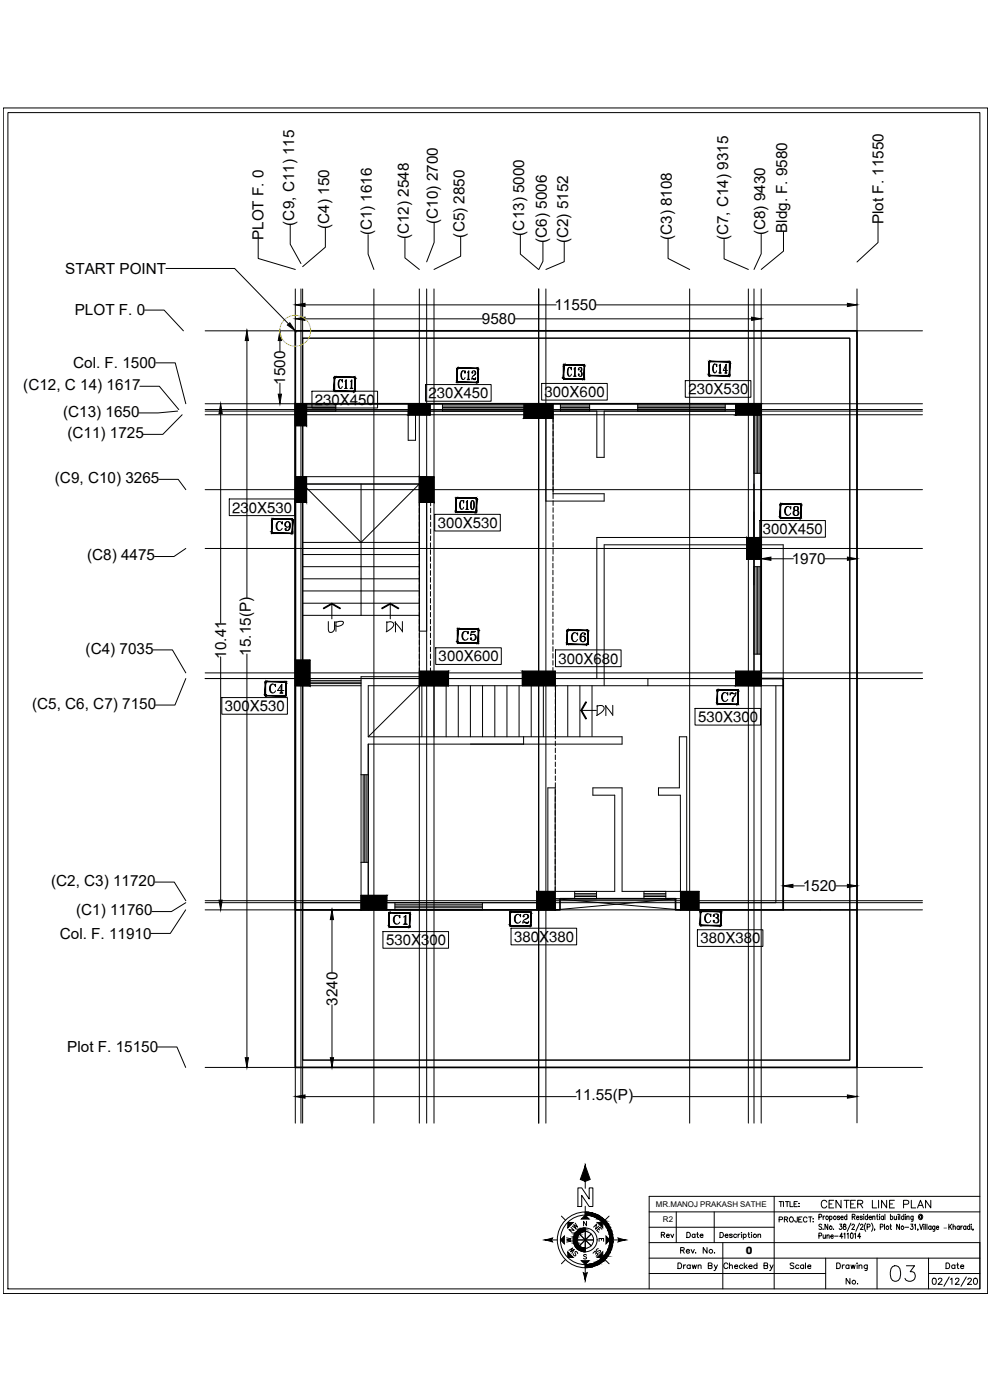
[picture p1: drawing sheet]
<svg xmlns="http://www.w3.org/2000/svg" width="297mm" height="420mm" viewBox="0 0 297 420" stroke-linecap="round" stroke-linejoin="round" font-family="sans-serif">
<!-- layer: SEC_COLFIL -->
<g fill="#000" stroke="#000" stroke-width=".3">
<path d="M88.6 121.2h3.4v6.6zM88.6 121.2v6.6h3.4z"/>
<path d="M122.5 124.6l6.6-3.4v3.4zM122.5 121.2v3.4l6.6-3.4z"/>
<path d="M157.2 125.6l8.7-4.4v4.4zM157.2 121.2v4.4l8.7-4.4z"/>
<path d="M220.7 124.6l7.7-3.4v3.4zM220.7 121.2v3.4l7.7-3.4z"/>
<path d="M88.6 143.1h3.4v7.7zM88.6 143.1v7.7h3.4z"/>
<path d="M125.8 143.1h4.4v7.7zM125.8 143.1v7.7h4.4z"/>
<path d="M224 161.3h4.4v6.6zM224 161.3v6.6h4.4z"/>
<path d="M88.6 198.1h4.4v7.7zM88.6 198.1v7.7h4.4z"/>
<path d="M125.8 201.4h8.8l-8.8 4.4zM125.8 205.8h8.8v-4.4z"/>
<path d="M156.7 201.4l9.9 4.4h-9.9zM156.7 201.4l9.9 4.4v-4.4z"/>
<path d="M220.7 205.8l7.7-4.4v4.4zM220.7 201.4v4.4l7.7-4.4z"/>
<path d="M108.3 268.7h7.8l-7.8 4.4zM108.3 273.1h7.7l.1-4.4z"/>
<path d="M161 267.5l5.6 5.6h-5.6zM161 267.5l5.6 5.6v-5.6z"/>
<path d="M204.2 267.5l5.5 5.6h-5.5zM204.2 267.5l5.5 5.6v-5.6z"/>
</g>
<!-- layer: SEC_COLUMN -->
<g fill="none" stroke="#000" stroke-width=".3">
<path d="M88.6 121.2l3.4 6.6M92 121.2l-3.4 6.6h3.4v-6.6h-3.4v6.6M122.5 121.2h6.6v3.4h-6.6v-3.4l6.6 3.4M129.1 121.2l-6.6 3.4M157.2 121.2h8.7v4.4h-8.7v-4.4l8.7 4.4M165.9 121.2l-8.7 4.4M220.7 121.2h7.7v3.4h-7.7v-3.4l7.7 3.4M228.4 121.2l-7.7 3.4M88.6 143.1l3.4 7.7M92 143.1l-3.4 7.7h3.4v-7.7h-3.4v7.7M125.8 143.1l4.4 7.7M130.2 143.1l-4.4 7.7h4.4v-7.7h-4.4v7.7"/>
<path d="M224 161.3l4.4 6.6M228.4 161.3l-4.4 6.6h4.4v-6.6h-4.4v6.6M88.6 198.1l4.4 7.7M93 198.1l-4.4 7.7h4.4v-7.7h-4.4v7.7M125.8 201.4l8.8 4.4v-4.4h-8.8v4.4h8.8M134.6 201.4l-8.8 4.4M156.7 201.4l9.9 4.4M166.6 201.4v4.4h-9.9v-4.4h9.9l-9.9 4.4M220.7 201.4h7.7v4.4h-7.7v-4.4l7.7 4.4M228.4 201.4l-7.7 4.4M108.3 268.7l7.7 4.4 .1-4.4h-7.8v4.4h7.7M116.1 268.7l-7.8 4.4"/>
<path d="M161 267.5l5.6 5.6M166.6 267.5v5.6h-5.6v-5.6h5.6l-5.6 5.6M204.2 267.5l5.5 5.6M209.7 267.5v5.6h-5.5v-5.6h5.5l-5.5 5.6"/>
</g>
<!-- layer: DCR_DIMENSION -->
<path d="M90.8 101.5h164.2v216.6h-164.2z" fill="none" stroke="#000" stroke-width=".3"/>
<!-- layer: DCR_COMPOUNDWALL -->
<path d="M90.8 101.5h164.2v216.6h-164.2z" fill="none" stroke="#000" stroke-width=".3"/>
<!-- layer: DCR_TABLE -->
<path d="M235 273.1h.1M235 273.1h22.1M257.1 273.1h.1" fill="none" stroke="#000" stroke-width=".3"/>
<!-- layer: DCR_PWORK -->
<path d="M88.6 121.2h139.8v82.4h6.6v69.5h-32.3v-3.4h-34.7v3.4h-79.4z" fill="none" stroke="#000" stroke-width=".51"/>
<!-- layer: SEC_col text -->
<g fill="none" stroke="#000" stroke-width=".3">
<path d="M77.5 71.7v5.9l11.1 3.3M87.1 67.5v5.8l3.2 5.8M97.6 68.3v5.9l-6.8 5.8M110.4 70.4v5.9l1.8 4.6M121.5 71.6v5.8l4.3 3.5M130.3 66.9v5.8l-2.3 5.9M138.2 71v5.9l-8 4M156.1 70.4v5.9l5.5 4.6M162.9 72.6v5.8l-1.2 2.5M169.3 72.7v5.8l-5.5 2.4M200.4 71.7v5.9l6.5 3.3M217.3 71.9v5.8l7.2 3.2"/>
<path d="M228.4 70.3v5.9l-2.2 4.7M235.1 69.6v5.8l-6.7 5.5M263.4 66.9v5.9l-6.3 5.8M43.4 93.1h5.8l5.8 6.2M49.8 80.6h20.6l16.2 16.6M61.6 99.3h215.2M74.1 99.3h.1M84 99.3h.1M88.6 91.5h.1M88.6 86.7v250.4M88.6 95.7h.1M90.3 86.7v250.4"/>
<path d="M90.8 86.7v250.4M91.5 95.7h53.3M91.5 91.5h75.4M112.2 86.7v250.4M125.8 86.7v250.4M128 86.7v250.4M130.2 86.7v250.4M154.6 95.7h70.9M161.6 86.7v250.4M161.7 86.7v250.4M163.8 86.7v250.4M178.9 91.5h75.4"/>
<path d="M206.9 86.7v250.4M224.5 86.7v250.4M226.2 86.7v250.4M228.4 95.7h.1M228.4 86.7v250.4M257.1 91.5h.1M257.1 86.7v250.3M42 115.9h5.8l5.8 7M46.7 108.9h5.9l3.2 12.3M74.1 102.2v77.1M84 102.2v3.3M84 115v3.3"/>
<path d="M214.1 109.6l-.2 .7 .2 1.2M214.4 109.2l-.4 1.1 .1 1.1 .3 .5M215 109.7l.1-.4v.7l-.4-.7a1.15 1.15 0 0 0-.9 1.6l.2 .6 .4 .4 .4-.1 .2-.5M215.6 111.9h.9M215.8 109.8l.4-.5-.1 2.6M216 109.5v2.4M216 111.8l-.2 .1M216 111.7l-.1 .2M216.1 109.5l-.1 2.3M216.1 111.7l.1 .2M216.1 111.8l.2 .1M217.5 111.9h.6"/>
<path d="M217.7 109.7v2.2M217.7 111.7l-.1 .2M217.8 109.5v2.3l-.2 .1M217.8 111.7l.1 .2M217.8 111.8l.2 .1M218.3 111.2h-1.3l.9-1.9-.1 2.6M53.3 123.4l-5.8 .5h-5.9M54.7 124.5l-5.8 5.9h-5.9M61.6 121.2h215.2M61.6 124.5h215.2M61.6 122.9h215.2M61.6 123.4h215.2"/>
<path d="M66.2 124.1v62.9M84 121.2h.1M47.7 143.9h5.8l2.3 3.1M61.6 147h215.2M55.8 164.6l-3.6 2.4h-5.8M61.6 164.6h215.2M228.4 167.7h.1M231.3 167.7h6.7M247.5 167.7h6.8M257.1 167.7h.1M45.9 195h5.8l4.1 6.9M66.2 197.1v73"/>
<path d="M74.1 196.3v121.1M55.8 203.6l-3.3 8h-5.8M61.6 201.9h215.2M61.6 203.6h215.2M46.5 264.7h5.8l3.5 5.6M55.7 273.1l-4.6 7h-5.8M55.8 270.9l-4.4 2.7h-5.8M61.6 273.1h215.2M61.6 270.3h215.2M61.6 270.9h215.2M99.6 273.1h.1M99.6 276v15.8"/>
<path d="M235 265.9h.1M237.9 265.9h3.4M250.8 265.9h3.5M257.1 265.9h.1M47.2 314.2h5.9l2.6 6.2M99.6 301.6v15.8M61.6 320.4h215.2M74.1 320.4h.1M88.6 329.1h.1M91.5 329.1h81.4M99.6 320.4h.1M189.8 329.1h64.5"/>
<path d="M257.1 329.1h.1"/>
</g>
<g fill="#000" stroke="#000" stroke-width=".3">
<path d="M86.2 97.6l.8-.7 1.6 2.4zM88.6 95.7l2.9-.5v1zM88.6 91.5l2.9-.5v1zM225.5 95.2l2.9 .5-2.9 .5zM254.3 91l2.8 .5-2.8 .5zM74.1 99.3l.4 2.9h-.9zM83.5 118.3h1l-.5 2.9zM84 99.3l.5 2.9h-1zM66.2 121.2l.5 2.9h-1zM228.4 167.7l2.9-.5v1zM254.3 167.2l2.8 .5-2.8 .5zM65.7 270.1h1l-.5 3z"/>
<path d="M99.6 273.1l.5 2.9h-1zM235 265.9l2.9-.5v1zM254.3 265.4l2.8 .5-2.8 .5zM73.6 317.4h.9l-.4 3zM99.1 317.4h1l-.5 3zM88.6 329.1l2.9-.5v1zM254.3 328.6l2.8 .5-2.8 .5z"/>
<path d="M212.7 108.6l-.1 .3h.2zM212.7 108.6l.1 .3zM212.7 108.6l.2 .2v-.3zM212.9 108.5v.3zM212.9 108.5v.1l.2-.2zM213.1 108.4l-.2 .2z"/>
<path d="M212.6 108.9h.2l-.2 3.5zM212.8 108.9l-.2 3.5h.2z"/>
<path d="M212.9 112.8h.2v-.1zM212.9 112.6l.2 .1-.2 .1zM212.7 112.6l.2 .2v-.2zM212.7 112.6h.2zM212.6 112.4l.1 .2 .2-.1zM212.6 112.4l.3 .1z"/>
<path d="M213.1 112.7l5.4 .1h-5.4zM213.1 112.7l5.4 .1v-.1z"/>
<path d="M218.5 108.4v.2l.3-.1zM218.5 108.6l.3-.1zM218.8 108.5l-.1 .1h.2zM218.7 108.6h.2zM218.8 108.8l.2 .1-.1-.3zM218.8 108.8l.2 .1z"/>
<path d="M213.1 108.4h5.4v.2zM213.1 108.4v.2h5.4z"/>
<path d="M218.8 112.4l.1 .2 .1-.2zM218.8 112.4l.1 .2zM218.8 112.5v.3l.1-.2zM218.8 112.5v.3zM218.7 112.6l-.2 .2h.3zM218.5 112.7l.2-.1-.2 .2z"/>
<path d="M219 108.9v3.5h-.2zM218.8 108.9v3.5l.2-3.5z"/>
</g>
<!-- layer: SEC_FOOTING -->
<path d="M226.2 153.6v21.9" fill="none" stroke="#000" stroke-width=".3"/>
<!-- layer: SEC_ARCH -->
<g fill="none" stroke="#000" stroke-width=".3">
<path d="M88.6 121.2v151.9h78M90.8 121.2v21.9h37.2v46.3h-2.2v-44.1M90.8 123.4h31.7v8.7h2.2v-8.7h39.1v27h17.5v-2.2h-15.4v-24.8h13.2v13.9h2.2v-13.9h44.9v37.9h-47.1v42.3h-53.3M92 123.4v-2.2h136.4v84.6M92 122.3h8.8M92 121.8h8.8M92 122.7h8.8M100.8 121.2v2.2M132.8 122.3h26.2M132.8 121.8h26.2M132.8 122.7h26.2M132.8 121.2v2.2"/>
<path d="M159 121.2v2.2M168.1 122.3h8.8M168.1 121.8h8.8M168.1 122.7h8.8M168.1 121.2v2.2M176.9 121.2v2.2M191.3 122.3h26.3M191.3 121.8h26.3M191.3 122.7h26.3M191.3 121.2v2.2M217.6 121.2v2.2M226.2 124.6h2.2"/>
<path d="M226.9 124.6v17.4M227.3 124.6v17.4M227.8 124.6v17.4M90.8 145.3v127.8M90.8 145.3h35M90.8 145.3l17.5 17.5 17.5-17.5M108.3 145.3v39.4M226.2 142h2.2M90.8 162.8h35M90.8 166.4h35M90.8 170.1h35M90.8 173.7h35"/>
<path d="M90.8 177.3h35M226.2 170.1h2.2M226.9 170.1v26.2M227.3 170.1v26.2M227.8 170.1v26.2M228.4 163.5h6.6v109.6h-29v-52h-2.2v15.3h-6.2v2.2h6.5l.1 34.5M90.8 181h35M90.8 184.7h35M97 182.5l2.6-1.5 2.6 1.5-.2 .2-2.4-1.4-2.5 1.4zM99.6 181.3v4.4M114.5 182.5l2.6-1.5 2.6 1.5-.2 .2-2.4-1.4-2.5 1.4zM117.1 181.3v4.4"/>
<path d="M226.2 196.3h2.2M88.6 205.8h19.7M90.8 203.6h17.5M90.8 204.7h17.5M90.8 204.3h17.5M90.8 205.2h17.5M125.8 203.1h-17.5v70M125.8 205.9l-15.3 15.2M126.6 205.8v15.3M130.2 205.8v15.3M133.9 205.8v15.3M137.5 205.8v15.3"/>
<path d="M141.1 205.8v15.3M144.8 205.8v15.3M148.5 205.8v15.3M152.1 205.8v15.3M155.7 205.8v15.3M159.4 205.8v15.3M163 205.8v15.3M166.7 205.8v15.2M170.3 205.8v15.2M174 205.8v15.3M174.5 213.2h4.4M175.7 210.6l.3 .1-1.5 2.5 1.5 2.5-.3 .1-1.5-2.6z"/>
<path d="M177.6 205.8v15.2M226.2 203.6v-40.1h-44.9v42.3M232.8 205.8v65.1h-26.8M235 203.6h-40.6v2.2M235 205.8h-124.5v15.3M108.3 232.5h2.2M109 232.5v26.3M109.4 232.5v26.3M109.9 232.5v26.3M110.5 221.1h76.1v2.2h-76.1v49.8M157.1 221.1v2.2M108.3 258.8h2.2"/>
<path d="M90.8 270.9h17.5M118.5 270.9v2.2M118.5 272h26.2M118.5 271.5h26.2M118.5 272.4h26.2M144.7 270.9v2.2M166.6 269.7h39.7M166.6 269.7v3.4M166.6 269.7l37.6 3.4M172.4 268.6h6.6M172.4 268.2h6.6M172.4 269h6.6"/>
<path d="M172.4 267.5v2.2M179 267.5v2.2M193.2 267.5v2.2M193.2 268.6h6.6M193.2 268.2h6.6M193.2 269h6.6M199.8 267.5v2.2M203 269.7l-36.4 3.4M204.2 267.5h-17.6v-31.1h-8.7v2.2h6.5v28.9h-17.8v-31.1h-2.2v34.5h-53.9"/>
</g>
<!-- layer: SEC_BEAM -->
<g fill="none" stroke="#000" stroke-width=".3">
<path d="M165.9 125.6v1.1M165.9 127.4v1.3M165.9 129.5v1.3M165.9 131.5v1.4M165.9 133.6v1.4M165.9 135.7v1.4M165.9 137.8v1.4M165.9 139.9v1.4M125.8 150.8v1M125.8 152.5v1.4M125.8 154.6v1.4M125.8 156.6v1.4"/>
<path d="M125.8 158.8v1.4M129.2 150.8v1M129.2 152.5v1.4M129.2 154.6v1.4M129.2 156.7v1.3M129.2 158.8v1.4M165.9 142v1.4M165.9 144v1.4M165.9 146.1v1.4M165.9 148.2v1.4M165.9 150.3v1.4M165.9 152.4v1.4"/>
<path d="M165.9 154.5v1.3M165.9 156.6v1.4M165.9 158.6v1.4M125.8 160.8v1.4M125.8 162.9v1.4M125.8 165v1.4M125.8 167.1v1.4M125.8 169.2v1.4M125.8 171.3v1.3M125.8 173.3v1.4M125.8 175.4v1.4M125.8 177.5v1.4"/>
<path d="M125.8 179.6v1.4M129.2 162.9v1.4M129.2 165v1.4M129.2 167.1v1.4M129.2 169.2v1.4M129.2 171.3v1.3M129.2 173.3v1.4M129.2 175.4v1.4M129.2 177.5v1.4M129.2 179.6v1.4M129.2 160.8v1.4M165.9 167v1.4"/>
<path d="M165.9 169.1v1.3M165.9 171.1v1.4M165.9 173.2v1.4M165.9 175.3v1.4M165.9 177.4v1.4M165.9 179.5v1.4M165.9 160.7v1.4M165.9 162.8v1.4M165.9 164.9v1.4M125.8 181.7v1.4M125.8 183.8v1.3M125.8 185.9v1.4"/>
<path d="M125.8 187.9v1.4M125.8 190v1.4M125.8 192.1v1.4M125.8 194.2v1.4M125.8 196.3v1.4M125.8 198.3v1.4M129.2 181.7v1.4M129.2 183.8v1.3M129.2 185.9v1.4M129.2 187.9v1.4M129.2 190v1.4M129.2 192.1v1.4"/>
<path d="M129.2 194.2v1.4M129.2 196.3v1.4M129.2 198.3v1.4M165.9 181.6v1.4M165.9 183.7v1.4M165.9 185.7v1.4M165.9 187.8v1.4M165.9 189.9v1.4M165.9 192v1.4M165.9 194.1v1.4M165.9 196.1v1.4M165.9 198.3v1.3"/>
<path d="M125.8 200.5v.9M129.2 200.5v.9M165.9 200.3v1.1M166.6 205.8v1.4M166.6 207.8v1.4M166.6 209.9v1.4M166.6 212v1.4M166.6 214.1v1.4M166.6 216.2v1.4M166.6 218.2v1.4M166.6 220.4v1.3M166.6 222.4v1.4"/>
<path d="M166.6 224.5v1.4M166.6 226.6v1.4M166.6 228.7v1.4M166.6 230.8v1.4M166.6 232.8v1.4M166.6 234.9v1.4M166.6 237v1.4M166.6 239.1v1.4M166.6 241.2v1.4M166.6 243.3v1.4M166.6 245.3v1.4M166.6 247.5v1.3"/>
<path d="M166.6 249.5v1.4M166.6 251.6v1.4M166.6 253.7v1.4M166.6 255.8v1.3M166.6 257.9v1.4M166.6 259.9v1.4M166.6 262v1.4M166.6 264.1v1.4M166.6 266.2v1.3"/>
</g>
<!-- layer: SEC_SchText -->
<g fill="none" stroke="#000" stroke-width=".3">
<path d="M93.6 117.4h19.7v5h-19.7zM127.7 115.4h19.7v5h-19.7zM162.5 115.1h19.7v5h-19.7zM205.6 114.2h19.7v5h-19.7zM68.8 149.7h19.7v5h-19.7zM130.4 154.4h19.7v5h-19.7zM228 156.2h19.7v5h-19.7zM130.7 194.4h19.7v5h-19.7zM166.7 195h19.7v5.1h-19.7zM66.5 209.4h19.7v4.9h-19.7zM208.5 212.6h19.7v5h-19.7zM114.9 279.6h19.7v5h-19.7z"/>
<path d="M153.3 278.6h19.7v5h-19.7zM209.3 279h19.6v5h-19.6z"/>
</g>
<!-- layer: TEXT -->
<g fill="#000" stroke="#000" stroke-width=".3">
<path d="M175.6 363.8h1.1zM174.4 378.3h2.4l-1.2 1.2zM175.6 380.2h2.2l-1.1 .2z"/>
<path d="M175.6 349.8v4.8l1.5-.6zM175.6 349.8v4.8l-1.5-.6z"/>
<path d="M163.7 372.1l2.1 .6-.3-.6zM163.7 372.1l2.1-.6-.3 .6z"/>
<path d="M175.6 363.8l2.2 .3zM175.6 363.8l2.2 .3h-2.2z"/>
<path d="M175.6 364.1l3.3 .4-1.1-.4zM175.6 364.1l3.3 .4h-3.3z"/>
<path d="M175.6 364.5l3.7 .2-.4-.2zM175.6 364.5l3.7 .2h-3.7z"/>
<path d="M175.6 379.8l2.2 .4 1.1-.4zM175.6 379.8l2.2 .4h-2.2z"/>
<path d="M182.5 374.9l.5 .9 .5-.9zM182.5 374.9l.5 .9h-1z"/>
<path d="M182.8 370.5l1.1 1-.1-1zM182.8 370.5l1.1 1h-.9z"/>
<path d="M183 371.5l.9 .1zM183 371.5l.9 .1z"/>
<path d="M183 371.6l.9 1.1v-1.1zM183 371.6l.9 1.1h-.9zM183 372.7h.9zM183 372.7h.9z"/>
<path d="M183 372.7l.8 1.1 .1-1.1zM183 372.7l.8 1.1h-1z"/>
<path d="M185.7 372.1h1.8l-2.1 .6zM185.4 371.5l.3 .6h1.8z"/>
<path d="M175.6 380.2v.2h1.1zM175.6 380.4h1.1z"/>
<path d="M175.6 382.2v1.8l.6-2.1zM175 381.9l.6 .3v1.8z"/>
</g>
<g fill="none" stroke="#000" stroke-width=".3">
<path d="M173.4 356.5h1.1l2.3 3.3v-3.3h1.1v5.6h-1.1l-2.3-3.4v3.4h-1.1zM175.6 354.6v2M165.5 372.1h1.7M173.1 372.1h5M173.8 370.3l3.6 3.6M175.6 362v2.7M175.6 369.6v5M175.6 379.5v2.7M177.4 370.3l-3.6 3.6M183.9 372.1h1.8"/>
<circle cx="175.6" cy="372.1" r="8.4"/>
<circle cx="175.6" cy="372.1" r="7.4"/>
<circle cx="175.6" cy="372.1" r="3.6"/>
<circle cx="175.6" cy="372.1" r="2.52"/>
</g>
<!-- layer: border -->
<g fill="none" stroke="#000" stroke-width=".3">
<path d="M1 32.4h295.3v355.8h-295.3zM2.4 33.8h291.6v353h-291.6zM232.3 359v27.8M294 359h-99.2v27.8M194.8 372.9h99.2v13.9M194.8 368.3h37.5M194.8 363.7h99.2M194.8 377.6h99.2M202.9 363.7v9.2M214.3 363.7v9.2M216.9 372.9v13.9M247.7 377.6v9.2"/>
<path d="M263.1 377.6v9.2M194.8 382.2h52.9M278.6 382.2h15.4"/>
</g>
<!-- layer: BorderText -->
<g fill="none" stroke="#000" stroke-width=".3">
<path d="M203.4 379a.92 .92 0 0 1 1.1 .5 .92 .92 0 0 1-.3 1.1l-.8 .1zM204.2 375.2l1-.1v-.6l-1-.1v1.7M204.8 375.2l.5 .9M205.1 379.6v1.1M205.7 379.6l-.4 .1-.2 .4M205.9 375.5h1a.51 .51 0 0 0-.6-.6 .51 .51 0 0 0-.4 .7l.4 .5 .6-.3M207.1 379.8a.55 .55 0 0 0-.8 0 .55 .55 0 0 0 0 .8 .55 .55 0 0 0 .8-.1M207.1 379.6v1.1M207.3 375l.6 1.1 .4-1.1M207.7 379.6l.3 1.1 .3-1.1 .4 1.1 .3-1.1M208.7 375.9l.1 .1M209.5 379.9l.3-.3 .5 .1 .1 1"/>
<path d="M209.5 379.6v1.1M212.1 374.4v1.7l-1.1-1.7v1.7M212.5 379.8l1-.1 .2-.3-.5-.4h-.7v1.7l1.1-.1 .1-.4-.5-.4M214.3 379.6l.5 1.1 .5-1.1M214.4 375.9l.1 .1M216 369.9h.5a.81 .81 0 0 1 .6 .7 .81 .81 0 0 1-.6 .8h-.5zM217.6 370.8h.8a.49 .49 0 0 0-.7-.3 .49 .49 0 0 0-.1 .7 .49 .49 0 0 0 .7 .1l.1-.1M218.4 379.4a.69 .69 0 0 0-1-.3 .69 .69 0 0 0-.2 1 .64 .64 0 0 0 .5 .6 .64 .64 0 0 0 .7-.4M218.9 379.9l.4-.3 .4 .1 .1 1M218.9 379v1.7M219.7 370.6l-.8-.2v.3l.8 .5-.3 .2-.5-.2M221 370.6a.5 .5 0 0 0-.7-.1 .5 .5 0 0 0 0 .8 .5 .5 0 0 0 .7-.1"/>
<path d="M221.4 370.4v1M222 370.4h-.3l-.3 .4M222.4 369.9h.1M222.5 370.4v1M222.8 379.8a.55 .55 0 0 0-.8 0 .55 .55 0 0 0 0 .8 .55 .55 0 0 0 .8-.1M223 370.6a.5 .5 0 0 1 .7-.1 .5 .5 0 0 1 0 .8 .5 .5 0 0 1-.7-.1M223 370.4v1.5M223.3 379v1.7M224.1 379.6l-.8 .8M224.4 370.4h.5M224.6 369.9v1.2l.4 .3M225.4 369.9h.1"/>
<path d="M225.5 370.4v1M227.1 379.8a.55 .55 0 0 0-.8 0 .55 .55 0 0 0 0 .8 .55 .55 0 0 0 .8-.1M227.1 379v1.7M227.4 370.7l.2-.3h.5l.1 1M227.4 370.4v1M229.2 379.8l1-.1v-.6l-1-.1v1.7l1.1-.1v-.4l-.3-.4M231 379.6l.5 1.1 .5-1.1M233.8 366l.9-.1v-.5l-.9-.2v1.5M233.8 360.6h1M234.3 360.6v1.5M235.1 360.6v1.5M235.3 365.9h.9l.1-.4-.3-.3h-.7v1.5"/>
<path d="M235.7 360.6h1M235.8 365.9l.5 .8M236.2 360.6v1.5M237 360.6v1.5h.9M238.2 379.3l-.4-.3-.7 .3 .1 .4 .9 .4 .1 .4-.4 .2-.7-.2M238.3 361.3h.5M239.2 365.2l-.1 1.4-.5 .1-.1-.5M239.2 360.6h-.9v1.5h.9M239.6 361.2h.2zM239.6 362h.2zM239.6 365.9h.6M239.7 379.8a.55 .55 0 0 0-.8 0 .55 .55 0 0 0 0 .8 .55 .55 0 0 0 .8-.1"/>
<path d="M240.6 365.2h-1v1.5h1M241.1 379.8a.55 .55 0 0 0-.8 0 .55 .55 0 0 0 0 .8 .55 .55 0 0 0 .8-.1M241.1 379.6v1.1M241.7 379v1.7M242.1 365.6a.56 .56 0 0 0-.6-.4 .56 .56 0 0 0-.5 .6v.4a.57 .57 0 0 0 .5 .6 .57 .57 0 0 0 .6-.4M242.6 365.2h1M243.1 365.2v1.5M244 365.7v.2zM244 366.6h.1M245.7 365.3l.7-.1v-.7l-.7-.1v1.6M245.7 370.9l.7-.1v-.7l-.7-.1v1.7M246.5 367.6l-.2-.2-.6 .2 .1 .4 .6 .3 .1 .5-.2 .2-.6-.2"/>
<path d="M247 368.8v.1M247 370.6v1l.4 .1 .3-.3M247 365v1M247.7 370.6v1.1M248.1 370.9l.3-.3 .4 .1v1M248.1 370.6v1.1M248.4 367.4v1.6l-.9-1.6v1.6M248.9 365.2a.42 .42 0 0 1 .6 0 .42 .42 0 0 1 0 .6 .42 .42 0 0 1-.6 0M248.9 365v1.5M249.3 371.1h.7l-.1-.4a.45 .45 0 0 0-.6 .5 .45 .45 0 0 0 .7 .2M250.1 368.8v.1M250.4 371h1.1"/>
<path d="M251 379a.92 .92 0 0 1 1.1 .5 .92 .92 0 0 1-.3 1.1l-.8 .1zM251.9 365.2l-.6-.2v.4l.6 .4-.2 .2-.5-.2M251.9 367.4h.7l-.4 .6a.47 .47 0 0 1 .4 .7 .47 .47 0 0 1-.8 .1v-.1M252.3 365.4h.7l-.1-.4a.49 .49 0 0 0-.6 .5 .49 .49 0 0 0 .6 .4l.1-.1M252.7 379.6v1.1M252.9 371.1h-.9l.6-1.1v1.7M253.1 367.5v.4a.58 .58 0 0 1 .7 .4 .58 .58 0 0 1-.3 .7 .51 .51 0 0 1-.6-.6 .51 .51 0 0 1 .7-.4l.1-.5zM253.2 370.3l.3-.3v1.7M253.4 379.6l-.5 .1-.2 .4M254.1 365.2l-.1-.2a.49 .49 0 0 0-.6 .5 .49 .49 0 0 0 .6 .4l.1-.1M254.1 364.4v1.6M254.2 370.3l.3-.3v1.7"/>
<path d="M254.7 379.8a.53 .53 0 0 0-.8 0 .53 .53 0 0 0 0 .8 .53 .53 0 0 0 .8-.1M254.7 379.6v1.1M255.3 379.6l.3 1.1 .3-1.1 .4 1.1 .3-1.1M255.3 370.1l.2-.1a.92 .92 0 0 1 0 1.7l-.3-.3zM255.3 367.1l-1.1 2.4M255.6 367.8l.3-.4 .5 .3-.8 1.3h.8M255.7 365.2l.7-.1 .1-.5-.8-.2v1.6M256.1 365.2l.4 .8M256.4 370.3l.3-.3v1.7M257 365.4h.7l-.1-.4a.48 .48 0 0 0-.6 .5 .48 .48 0 0 0 .6 .4l.1-.1M257.2 379v.2zM257.2 379.6v1.1"/>
<path d="M257.7 379.9l.4-.3 .4 .1 .1 1M257.7 379.6v1.1M257.9 367.1l-1.1 2.4M258.2 367.8a.43 .43 0 0 1 .7-.3 .43 .43 0 0 1-.2 .7l-.6 .8h.9M258.2 371.1h-.9l.6-1.1v1.7M258.7 365.2l-.6-.2v.4l.5 .1 .1 .3-.2 .2-.4-.2M259.2 365v1M259.8 367.1a1.97 1.97 0 0 0 0 2.4M260.2 368.2l.7-.1v-.6l-.7-.1v1.6M260.2 379.6l-.1 1.5-.6 .1M260.2 379.8a.55 .55 0 0 0-.8 0 .55 .55 0 0 0 0 .8 .55 .55 0 0 0 .8-.1M260.3 365.2a.42 .42 0 0 0-.6 0 .42 .42 0 0 0 0 .6 .42 .42 0 0 0 .6 0"/>
<path d="M260.3 364.4v1.6M260.7 365.4h.8l-.1-.4a.46 .46 0 0 0-.7 .5 .46 .46 0 0 0 .8 .3M261.5 367.1a1.97 1.97 0 0 1 0 2.4M261.8 365.3l.3-.3h.4v1M261.8 365v1M262.5 368.9l-.2 .4M263.2 364.4v1.3l.3 .3M263.9 365v1M264.1 368.2l.7-.1v-.6l-.7-.1v1.6M265.1 365.2a.44 .44 0 0 0-.6 0 .44 .44 0 0 0 0 .6 .44 .44 0 0 0 .6 0M265.1 365v1M265.4 367.4v1.6"/>
<path d="M265.5 364.4v1.6M267 367.9h.5M267.2 365.2l.1-.2a.49 .49 0 0 1 .6 .5 .49 .49 0 0 1-.6 .4l-.1-.1M267.2 364.4v1.6M267.2 367.4v1.3l.3 .3M268.3 365l.1 .9 .3 .1 .3-.3M269 365v1M269.5 365v1M269.9 367.4v1.6l-.9-1.6v1.6M270 364.4v1.6M271.2 365.2a.44 .44 0 0 0-.6 0 .44 .44 0 0 0 0 .6 .44 .44 0 0 0 .6 0M271.2 364.4v1.6"/>
<path d="M271.5 368.3h1.1M271.7 365v1M272.1 365.3l.3-.3h.3l.1 1M272.1 365v1M273.3 367.4h.6l-.3 .6a.47 .47 0 0 1 .3 .7 .47 .47 0 0 1-.7 .1l-.1-.1M274 365l-.1 1.4-.5 .1M274 365.2a.42 .42 0 0 0-.6 0 .42 .42 0 0 0 0 .6 .42 .42 0 0 0 .6 0M274.4 367.7l.3-.3v1.6M275.4 368.9l-.1 .4M275.9 367.4l.5 1.6 .5-1.6M276.5 365l-.2-.2a.45 .45 0 0 0-.4 .3 .45 .45 0 0 0 .2 .5l.4-.2M276.5 364.8v.8a.59 .59 0 0 0 .4-.7 .59 .59 0 0 0-.6-.5 .74 .74 0 0 0-.8 .9 .74 .74 0 0 0 1.1 .5"/>
<path d="M277.2 367.4v.2zM277.2 367.9v1.1M277.6 367.4v1.6M278.1 367.4v1.6M279.4 368.1l-.2-.1a.46 .46 0 0 0-.6 .5 .46 .46 0 0 0 .8 .3M279.4 367.9v1.1M280.5 367.9v1.5l-.5 .1M280.5 368.1l-.1-.1a.45 .45 0 0 0-.6 .5 .45 .45 0 0 0 .7 .3M280.9 368.4h.7l-.2-.5a.49 .49 0 0 0-.5 .6 .49 .49 0 0 0 .6 .4l.1-.1M284.7 367.4v1.6M285 368.1l.5 .9M285.5 367.4l-.8 1"/>
<path d="M286 368.2l.3-.3 .3 .1v1M286 367.4v1.6M287.8 368.1l-.1-.1a.47 .47 0 0 0-.6 .5 .47 .47 0 0 0 .6 .4l.1-.1M287.8 367.9v1.1M288.3 367.9v1.1M288.8 367.9l-.5 .5M289.8 368.1l-.1-.1a.46 .46 0 0 0-.6 .5 .46 .46 0 0 0 .7 .3M289.8 367.9v1.1M291 368.1l-.2-.1a.45 .45 0 0 0-.6 .5 .45 .45 0 0 0 .8 .3M291 367.4v1.6M291.4 367.4v.2zM291.4 367.9v1.1"/>
<path d="M292 368.9l-.1 .4M214.8 380.7l-.3 .5-.3 .1M220.4 380.1h1a.53 .53 0 0 0-.6-.4 .53 .53 0 0 0-.5 .5 .53 .53 0 0 0 .5 .5l.6-.2M223.6 380.1l.6 .6M224.7 380.1h1a.54 .54 0 0 0-.8-.4 .54 .54 0 0 0-.2 .8 .54 .54 0 0 0 .8 .1l.2-.1M231.5 380.7l-.3 .5-.3 .1M242.4 380.1h.9a.53 .53 0 0 0-.6-.4 .53 .53 0 0 0-.5 .5 .53 .53 0 0 0 .5 .5l.6-.2M280 383.7l.2-.1a.96 .96 0 0 1 .7 .9 .96 .96 0 0 1-.7 1l-.2-.1-.3-.7zM281.6 384l.1-.3 .5-.1 .4 .5-1.2 1.4h1.3M284.8 383.2l-1.6 2.9M285.2 383.9l.4-.3v1.9M286.7 384l.3-.4 .6 .1 .1 .2-.2 .7-.9 .9h1.2"/>
<path d="M289.9 383.2l-1.6 2.9M290.4 384l.2-.3 .5-.1 .4 .5-1.2 1.4h1.2M292.3 383.7l.3-.1a.98 .98 0 0 1 .7 .9 .98 .98 0 0 1-.7 1 1.19 1.19 0 0 1-.3-1.8z"/>
<circle cx="213.3" cy="375.5" r=".56"/>
<circle cx="226.5" cy="370.9" r=".51"/>
<circle cx="237.4" cy="365.9" r=".71"/>
<circle cx="248.2" cy="365.4" r=".48"/>
<circle cx="249.3" cy="368.4" r=".49"/>
<circle cx="250.5" cy="365.4" r=".48"/>
<circle cx="266.3" cy="368.4" r=".49"/>
<circle cx="270.8" cy="368.4" r=".49"/>
</g>
<!-- layer: DCR_SPLOT -->
<path d="M88.6 99.3h168.5v221.1h-168.5z" fill="none" stroke="#000" stroke-width=".51"/>
<!-- layer: SEC_col text -->
<circle cx="88.6" cy="99.3" r="4.6" fill="none" stroke="#f4ee51" stroke-width=".3"/>
<text font-size="8.4" x="266.3" y="385.6">03</text>
<g font-size="6.6">
<text x="97.7" y="190.9">UP</text>
<text x="115" y="190.9">DN</text>
</g>
<g font-size="6.2">
<text x="100.5" y="117.8">C11</text>
<text x="169.3" y="114.3">C13</text>
<text x="136.9" y="154.2">C10</text>
<text x="234.6" y="155.9">C8</text>
<text x="81.8" y="160.5">C9</text>
<text x="80.1" y="209.2">C4</text>
<text x="178.2" y="215.9">DN</text>
<text x="117.1" y="278.7">C1</text>
<text x="153.5" y="278.3">C2</text>
<text x="210.6" y="278.3">C3</text>
<text x="174.6" y="371.1" transform="rotate(-90 174.6 371.1)">NW</text>
</g>
<g font-size="5.7">
<text x="137.6" y="115">C12</text>
<text x="137.6" y="193.3">C5</text>
<text x="170.4" y="193.7">C6</text>
<text x="215.5" y="211.7">C7</text>
<text x="177.1" y="371.1">NE</text>
<text x="169.7" y="378.2">SW</text>
</g>
<g font-size="5.3">
<text x="245.5" y="363.7">CENTER LINE PLAN</text>
<text x="181.3" y="378.2" transform="rotate(-90 181.3 378.2)">SE</text>
</g>
<g font-size="4.9">
<text x="282.9" y="382.1">Date</text>
<text x="252.9" y="386.6">No.</text>
</g>
<g font-size="4.6">
<text x="88.3" y="67.7" transform="rotate(-90 88.3 67.7)">(C9, C11) 115</text>
<text x="98.8" y="68.6" transform="rotate(-90 98.8 68.6)">(C4) 150</text>
<text x="111.6" y="70.7" transform="rotate(-90 111.6 70.7)">(C1) 1616</text>
<text x="122.6" y="71.9" transform="rotate(-90 122.6 71.9)">(C12) 2548</text>
<text x="131.4" y="67.2" transform="rotate(-90 131.4 67.2)">(C10) 2700</text>
<text x="139.4" y="71.3" transform="rotate(-90 139.4 71.3)">(C5) 2850</text>
<text x="157.3" y="70.7" transform="rotate(-90 157.3 70.7)">(C13) 5000</text>
<text x="229.6" y="70.6" transform="rotate(-90 229.6 70.6)">(C8) 9430</text>
<text x="236.2" y="69.9" transform="rotate(-90 236.2 69.9)">Bldg. F. 9580</text>
<text x="265" y="67.3" transform="rotate(-90 265 67.3)">Plot F. 11550</text>
<text x="79.1" y="72.1" transform="rotate(-90 79.1 72.1)">PLOT F. 0</text>
<text x="164" y="72.9" transform="rotate(-90 164 72.9)">(C6) 5006</text>
<text x="170.4" y="73" transform="rotate(-90 170.4 73)">(C2) 5152</text>
<text x="201.6" y="72" transform="rotate(-90 201.6 72)">(C3) 8108</text>
<text x="218.4" y="72.1" transform="rotate(-90 218.4 72.1)">(C7, C14) 9315</text>
<text x="19.6" y="82.2">START POINT</text>
<text x="22.4" y="94.7">PLOT F. 0</text>
<text x="166.4" y="93.1">11550</text>
<text x="144.6" y="97.3">9580</text>
<text x="22" y="110.5">Col. F. 1500</text>
<text x="7" y="117.1">(C12, C 14) 1617</text>
<text x="85.6" y="115.5" transform="rotate(-90 85.6 115.5)">1500</text>
<text x="18.9" y="125.1">(C13) 1650</text>
<text x="20.2" y="131.5">(C11) 1725</text>
<text x="16.5" y="145">(C9, C10) 3265</text>
<text x="26.1" y="168.2">(C8) 4475</text>
<text x="237.5" y="169.3">1970</text>
<text x="25.7" y="196.2">(C4) 7035</text>
<text x="67.8" y="197.6" transform="rotate(-90 67.8 197.6)">10.41</text>
<text x="75.2" y="196.7" transform="rotate(-90 75.2 196.7)">15.15(P)</text>
<text x="9.7" y="212.7">(C5, C6, C7) 7150</text>
<text x="15.3" y="265.9">(C2, C3) 11720</text>
<text x="240.8" y="267.5">1520</text>
<text x="22.9" y="274.7">(C1) 11760</text>
<text x="17.9" y="281.7">Col. F. 11910</text>
<text x="101.2" y="301.8" transform="rotate(-90 101.2 301.8)">3240</text>
<text x="20.2" y="315.8">Plot F. 15150</text>
<text x="172.4" y="330.3">11.55(P)</text>
</g>
<g font-size="4.5">
<text x="128.6" y="119.5">230X450</text>
<text x="163.4" y="119.1">300X600</text>
<text x="206.5" y="118.3">230X530</text>
<text x="94.5" y="121.5">230X450</text>
<text x="69.7" y="153.8">230X530</text>
<text x="131.3" y="158.4">300X530</text>
<text x="228.9" y="160.3">300X450</text>
<text x="131.6" y="198.5">300X600</text>
<text x="167.6" y="199.2">300X680</text>
<text x="67.5" y="213.5">300X530</text>
<text x="209.5" y="216.7">530X300</text>
<text x="115.8" y="283.6">530X300</text>
<text x="154.2" y="282.6">380X380</text>
<text x="210.1" y="283.1">380X380</text>
</g>
<g font-size="4.4">
<text x="197.6" y="372.5">Rev</text>
<text x="205.3" y="372.5">Date</text>
</g>
<g font-size="4">
<text x="169" y="373.9">W</text>
<text x="178.9" y="373.9">E</text>
</g>
<text font-size="3" x="223.8" y="376.3">0</text>
<g font-size="2.4">
<text x="196.8" y="362.2">MR.MANOJ PRAKASH SATHE</text>
<text x="198.9" y="366.8">R2</text>
</g>
<text font-size="2.2" x="283.2" y="369">–</text>
</svg>
